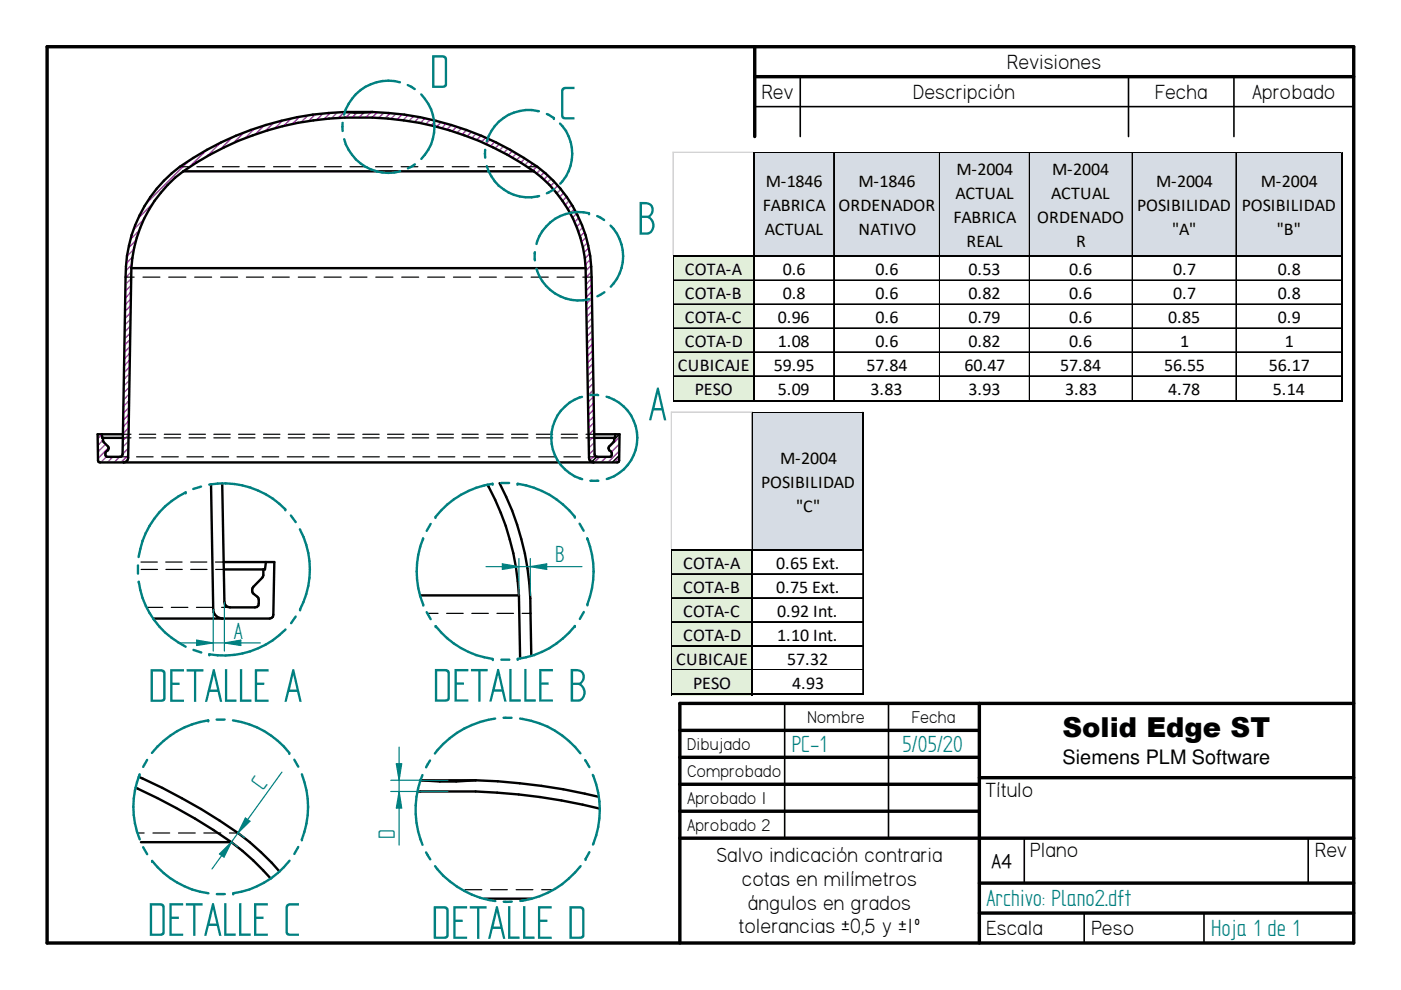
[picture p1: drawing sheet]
<svg xmlns="http://www.w3.org/2000/svg" width="297mm" height="210mm" viewBox="0 0 297 210" stroke-linecap="round" stroke-linejoin="round" font-family="sans-serif">
<g fill="none" stroke="#000" stroke-width=".72">
<path d="M10 9.9h277v190h-277zM160 9.9v19.1M160 16.3h127M144.1 154.9h63.5M207.6 149.1v50.8M287 149.1h-142.9v50.8M144.1 160.6h63.5M144.1 166.3h63.5M144.1 172h63.5M144.1 177.7h142.9M207.6 164.9h79.4M207.6 187.2h79.4"/>
<path d="M207.6 193.6h79.4"/>
</g>
<g fill="none" stroke="#000" stroke-width=".34">
<path d="M169.7 16.3v12.7M239.3 16.3v12.7M261.6 16.3v12.7M160 22.6h127M126.5 96.9l-1.1 1.1M131.3 96.6l-1.5 1.4M131.3 92.1l-1.1 1.1M166.4 149.1v28.6M188.4 149.1v28.6M217.2 177.8v9.4M277.4 177.8v9.4M229.9 193.6v6.3"/>
<path d="M255.3 193.6v6.3"/>
</g>
<g fill="none" stroke="#f0f" stroke-width=".34">
<path d="M40.2 34l-9.3 9.2M43.7 31.9l-3.6 3.5M46.6 30.4l-2.8 2.8M49.3 29.1l-2.5 2.5M51.7 28.2l-2.3 2.2M53.9 27.3l-2 2M56 26.6l-1.9 1.9M58 26l-1.7 1.8M59.9 25.5l-1.7 1.7M61.8 25.1l-1.6 1.6M63.5 24.8l-1.5 1.5M65.2 24.5l-1.4 1.5"/>
<path d="M66.9 24.3l-1.5 1.4M68.4 24.1l-1.3 1.3M70 23.9l-1.3 1.4M71.5 23.8l-1.2 1.3M73 23.7l-1.2 1.3M74.4 23.8l-1.1 1.1M75.7 23.9l-1 1M77.2 23.9l-1.1 1M78.7 23.7l-1.2 1.2M80 23.8l-1.1 1.1M81.4 23.9l-1.1 1.1M82.7 24l-1.1 1.1"/>
<path d="M84 24.1l-1.1 1.1M85.3 24.3l-1.1 1.1M86.5 24.4l-1.1 1.1M87.7 24.6l-1 1.1M88.9 24.8l-1 1.1M90.1 25.1l-1 1M91.3 25.4l-1 .9M92.4 25.6l-1 1M93.5 25.9l-1 1M94.6 26.2l-.9 1M95.7 26.5l-1 1M96.8 26.9l-1 .9"/>
<path d="M97.9 27.2l-1 1M98.9 27.6l-.9 .9M99.9 28l-.9 .9M101 28.4l-1 .9M101.9 28.8l-.9 .9M103 29.2l-1 .9M103.9 29.6l-.9 1M104.9 30.1l-.9 .9M105.8 30.6l-.9 .9M106.8 31l-.9 .9M107.7 31.5l-.9 .9M108.6 32l-.9 .9"/>
<path d="M109.5 32.6l-.9 .8M110.4 33.1l-.9 .9M111.2 33.6l-.8 .9M112.1 34.2l-.9 .8M113 34.7l-.9 .9M113.8 35.3l-.8 .9M114.6 35.9l-.8 .8M115.4 36.5l-.8 .9M116.2 37.2l-.9 .9M116.9 37.9l-.9 .8M117.6 38.6l-.9 .9M118.2 39.4l-.8 .8"/>
<path d="M27.9 57.6l-1.3 1.2M27.9 59.1l-1.3 1.2M27.9 56.1l-1.2 1.3M28.1 54.5l-1.3 1.4M28.4 52.8l-1.5 1.5M28.8 51l-1.6 1.6M29.5 48.9l-1.8 1.9M30.5 46.5l-2.2 2.2M32.3 43.2l-3 3.1M118.9 40.1l-.9 .9M119.5 40.9l-.8 .8M120.1 41.7l-.9 .9"/>
<path d="M120.7 42.5l-.9 .9M121.2 43.4l-.8 .9M121.7 44.3l-.8 .9M122.3 45.3l-.9 .8M122.7 46.2l-.9 .9M123.1 47.2l-.8 .9M123.6 48.2l-1 .9M123.9 49.2l-.9 1M124.2 50.3l-.9 1M124.6 51.4l-1 1M124.8 52.6l-1 1M125 53.8l-1 1"/>
<path d="M125.2 55l-1.1 1.1M125.3 56.3l-1.1 1.1M125.4 57.7l-1.2 1.1M125.4 59.1l-1.2 1.1M27.5 79.2l-1.3 1.2M27.5 76.3l-1.2 1.3M27.5 77.8l-1.2 1.2M27.6 74.9l-1.3 1.2M27.6 72l-1.2 1.2M27.6 73.4l-1.2 1.3M27.6 69.1l-1.1 1.3M27.6 70.6l-1.2 1.2"/>
<path d="M27.7 67.7l-1.2 1.2M27.7 64.8l-1.2 1.2M27.7 66.3l-1.2 1.2M27.8 61.9l-1.2 1.3M27.8 63.4l-1.3 1.2M27.8 60.5l-1.2 1.2M125.4 60.5l-1.2 1.1M125.5 61.8l-1.2 1.2M125.5 63.2l-1.2 1.2M125.5 64.6l-1.2 1.2M125.6 66l-1.2 1.2M125.6 67.4l-1.2 1.2"/>
<path d="M125.6 68.8l-1.2 1.2M125.6 70.2l-1.2 1.1M125.6 71.6l-1.1 1.1M125.6 72.9l-1.1 1.2M125.7 74.3l-1.2 1.2M125.7 75.7l-1.2 1.2M125.7 77.1l-1.2 1.2M125.8 78.5l-1.2 1.2M125.8 79.9l-1.2 1.2M21.6 92.2l-.9 .8M21.8 93.3l-1.1 1.1M22.4 94.2l-1.7 1.6"/>
<path d="M22.6 96.8l-1.2 1.2M23 95l-2.2 2.2M24 96.9l-1.2 1.1M25.4 96.9l-1.2 1.1M27.2 96.5l-1.6 1.5M27.2 93.6l-1.2 1.2M27.2 95l-1.2 1.3M27.3 92.2l-1.3 1.2M27.3 90.7l-1.2 1.2M27.3 89.3l-1.2 1.2M27.3 86.4l-1.2 1.2M27.3 87.8l-1.2 1.3"/>
<path d="M27.4 83.5l-1.2 1.3M27.4 85l-1.2 1.2M27.4 82.1l-1.2 1.2M27.5 80.6l-1.3 1.3M125.8 81.3l-1.2 1.2M125.8 82.7l-1.1 1.2M125.9 84.1l-1.2 1.2M125.9 85.5l-1.2 1.2M125.9 86.9l-1.2 1.1M125.9 88.3l-1.1 1.1M125.9 89.6l-1.1 1.2M126 92.4l-1.2 1.2"/>
<path d="M126 91l-1.2 1.2M126 93.8l-1.2 1.2M126.1 95.2l-1.2 1.2M126.1 96.5l-1.1 1.1M127.2 96.9l-1.2 1.1M128.6 96.9l-1.2 1.1M130.6 92.1l-.1 .1M131.3 97l-1 1M131.3 94.1l-1.7 1.7M131.3 95.6l-2.4 2.4M131.4 92.7l-2.4 2.3"/>
</g>
<circle cx="113.8" cy="35.3" r=".17" fill="#f0f"/>
<g fill="none" stroke="#000" stroke-width=".51">
<path d="M38.9 36.3h74.3M38.9 36.3a27.6 27.6 0 0 0-11 20.6M38.9 36.3a65 65 0 0 1 46.7-10.8 63.5 63.5 0 0 1 27.6 10.8M73.1 23.7h5.8M73.1 23.7a63.3 63.3 0 0 0-36.7 13 29 29 0 0 0-9.8 22.1l-.7 37.8-.5 .3-2.9-.1-.2-.7 .2-.3 .4-.3 .1-.5-1-1.3-.2-.9M73.1 23.7l2 .2 3.8-.2M78.9 23.7a63.3 63.3 0 0 1 36.8 13 29 29 0 0 1 9.7 22.1l.7 37.8 .6 .3 2.9-.1 .1-.7-.1-.3-.4-.3-.2-.5 1.1-1.3 .1-.9M113.2 36.3a27.4 27.4 0 0 1 11 20.6M27.9 56.9h96.3M27.9 56.9l-.7 40.2a.94 .94 0 0 1-1 .9M124.2 56.9l.7 40.2a.94 .94 0 0 0 1 .9M21.6 92.1l.1 .7h4.3"/>
<path d="M26.1 92.1h-5.4l.1 5.6 .1 .3h110.2l.2-.3 .1-5.6h-5.4M130.5 92.1l-.1 .7h-4.4M44.7 102.7l.5 26.5a1.97 1.97 0 0 0 2 1.9M47.1 102.5l.5 25.1a1.16 1.16 0 0 0 1.2 1.2l5.7-.1a1.75 1.75 0 0 0-.7-2.8 1.1 1.1 0 0 1-.1-1.5l2-2.1 .1-1.6M47.4 119.2h10.8l-.3 11.6-.7 .3h-24.7M56.4 119.2l-.2 1.5h-8.7"/>
</g>
<g fill="none" stroke="#000" stroke-width=".25">
<path d="M38.1 35.3h1.8M41.7 35.3h3.6M47.2 35.3h3.5M52.6 35.3h3.5M58 35.3h3.5M63.4 35.3h3.6M68.8 35.3h3.6M74.2 35.3h3.6M79.6 35.3h3.6M85 35.3h3.6M90.5 35.3h3.5M95.9 35.3h3.5"/>
<path d="M101.3 35.3h3.6M106.7 35.3h3.6M112.1 35.3h1.8M26.6 58.8h1.8M30.3 58.8h3.6M35.8 58.8h3.6M41.3 58.8h3.6M46.8 58.8h3.6M52.2 58.8h3.7M57.7 58.8h3.6M63.2 58.8h3.6M68.7 58.8h3.6"/>
<path d="M74.2 58.8h3.6M79.7 58.8h3.6M85.2 58.8h3.6M90.7 58.8h3.6M96.1 58.8h3.7M101.6 58.8h3.6M107.1 58.8h3.6M112.6 58.8h3.6M118.1 58.8h3.6M123.6 58.8h1.8M25.4 96.9h1.7M26 92.8h1.8"/>
<path d="M26.1 92.1h1.7M29 96.9h3.5M29.5 92.1h3.5M29.5 92.8h3.5M34.3 96.9h3.5M34.8 92.8h3.5M34.8 92.1h3.5M39.6 96.9h3.5M40.1 92.1h3.5M40.1 92.8h3.5M45 96.9h3.5M45.3 92.1h3.5"/>
<path d="M45.3 92.8h3.5M50.2 96.9h3.6M50.6 92.1h3.5M50.6 92.8h3.5M55.6 96.9h3.5M55.9 92.1h3.4M55.9 92.8h3.4M60.9 96.9h3.5M61.1 92.1h3.5M61.1 92.8h3.5M66.2 96.9h3.6M66.4 92.1h3.4"/>
<path d="M66.4 92.8h3.4M71.6 96.9h3.5M71.6 92.1h3.5M71.6 92.8h3.5M76.9 92.1h3.5M76.9 92.8h3.5M76.9 96.9h3.5M82.2 92.1h3.4M82.2 92.8h3.4M82.3 96.9h3.5M87.4 92.1h3.5M87.4 92.8h3.5"/>
<path d="M87.6 96.9h3.5M92.7 92.1h3.4M92.7 92.8h3.4M92.9 96.9h3.5M98 92.1h3.4M98 92.8h3.4M98.3 96.9h3.4M103.2 92.1h3.5M103.2 92.8h3.5M103.5 96.9h3.6M108.5 92.1h3.4M108.5 92.8h3.4"/>
<path d="M108.9 96.9h3.5M113.7 92.1h3.5M113.7 92.8h3.5M114.2 96.9h3.5M119 92.1h3.4M119 92.8h3.5M119.5 96.9h3.6M124.2 92.1h1.8M124.2 92.8h1.8M124.9 96.9h1.8M29.9 119.2h3.5M35.1 119.2h3.5"/>
<path d="M40.4 119.2h3.5M45.7 119.2h1.7M29.9 120.7h3.5M31.1 128.8h3.4M35.2 120.7h3.4M36.3 128.8h3.5M40.4 120.7h3.5M41.7 128.8h3.5M45.7 120.7h1.8M47 128.8h1.8"/>
</g>
<path d="M123.4 84.2a9.1 9.1 0 0 0-6.5 8.7 9.1 9.1 0 0 0 6.5 8.7M125.1 83.8h1.7M128.6 84.1a9.1 9.1 0 0 1 6.5 8.7 9.1 9.1 0 0 1-6.5 8.8M125.2 101.9h1.7M65.7 120.7a18.3 18.3 0 0 1-2.1 8.5" fill="none" stroke="#008080" stroke-width=".51"/>
<circle cx="63.6" cy="129.2" r=".25" fill="#008080"/>
<path d="M60.5 133.5a18.3 18.3 0 0 1-16.1 5.2M62.7 130.7l-1 1.4" fill="none" stroke="#008080" stroke-width=".51"/>
<circle cx="44.4" cy="138.7" r=".25" fill="#008080"/>
<path d="M29.4 123.4a18.2 18.2 0 0 0 10 13.7M41 137.8l1.7 .5" fill="none" stroke="#008080" stroke-width=".51"/>
<circle cx="29.4" cy="123.4" r=".25" fill="#008080"/>
<path d="M29.2 119.9v1.7M39.4 104.4a18.3 18.3 0 0 0-10 13.7" fill="none" stroke="#008080" stroke-width=".51"/>
<circle cx="39.4" cy="104.4" r=".25" fill="#008080"/>
<path d="M42.6 103.2l-1.6 .5M44.4 102.7a18.2 18.2 0 0 1 16.1 5.3" fill="none" stroke="#008080" stroke-width=".51"/>
<circle cx="60.5" cy="108" r=".25" fill="#008080"/>
<path d="M113.4 53.5v1.7M113.7 56.9a9.3 9.3 0 0 0 11.3 6.5M124.9 45.2a9.3 9.3 0 0 0-11.2 6.5M132.1 54.3a9.3 9.3 0 0 1-2.6 6.5M128.1 62l-1.4 .8M61.7 109.3l1 1.4M63.6 112.2a18.1 18.1 0 0 1 2.1 8.5" fill="none" stroke="#008080" stroke-width=".51"/>
<circle cx="124.9" cy="45.2" r=".25" fill="#008080"/>
<path d="M126.6 45.8l1.5 .9M129.5 47.8a9.3 9.3 0 0 1 2.6 6.5M125.9 121.2a19.7 19.7 0 0 1-1.4 6.9" fill="none" stroke="#008080" stroke-width=".51"/>
<path d="M90.6 130h2.3M94.7 130h3.5M100 130h3.5M105.4 130h3.5M110.7 130h1.8" fill="none" stroke="#000" stroke-width=".25"/>
<path d="M103.4 102.8a53.8 53.8 0 0 1 6.6 23.4M105.9 102.4a57.7 57.7 0 0 1 6.6 27.6l.1 9.1M89.1 126.2h20.9M110 126.2l.3 13.4" fill="none" stroke="#000" stroke-width=".51"/>
<circle cx="124.5" cy="128.1" r=".25" fill="#008080"/>
<path d="M123.8 129.8l-.9 1.4" fill="none" stroke="#008080" stroke-width=".51"/>
<circle cx="121.9" cy="132.7" r=".25" fill="#008080"/>
<path d="M121.9 132.8a18.5 18.5 0 0 1-12.1 6.9" fill="none" stroke="#008080" stroke-width=".51"/>
<circle cx="109.8" cy="139.7" r=".25" fill="#008080"/>
<path d="M106.3 139.9h1.7" fill="none" stroke="#008080" stroke-width=".51"/>
<circle cx="104.5" cy="139.7" r=".25" fill="#008080"/>
<path d="M92.4 132.8a18.6 18.6 0 0 0 12 6.9" fill="none" stroke="#008080" stroke-width=".51"/>
<circle cx="92.4" cy="132.8" r=".25" fill="#008080"/>
<path d="M90.5 129.8l.8 1.5" fill="none" stroke="#008080" stroke-width=".51"/>
<circle cx="89.7" cy="128.2" r=".25" fill="#008080"/>
<path d="M89.7 114.2a18.7 18.7 0 0 0 0 13.9" fill="none" stroke="#008080" stroke-width=".51"/>
<circle cx="89.7" cy="114.2" r=".25" fill="#008080"/>
<path d="M91.3 111.1l-.8 1.5" fill="none" stroke="#008080" stroke-width=".51"/>
<circle cx="92.3" cy="109.6" r=".25" fill="#008080"/>
<path d="M104.4 102.6a18.8 18.8 0 0 0-12 7" fill="none" stroke="#008080" stroke-width=".51"/>
<circle cx="104.4" cy="102.6" r=".25" fill="#008080"/>
<path d="M106.3 102.4h1.6" fill="none" stroke="#008080" stroke-width=".51"/>
<circle cx="109.7" cy="102.6" r=".25" fill="#008080"/>
<path d="M109.8 102.6a18.8 18.8 0 0 1 12.1 7" fill="none" stroke="#008080" stroke-width=".51"/>
<circle cx="121.9" cy="109.6" r=".25" fill="#008080"/>
<path d="M122.9 111l.8 1.5" fill="none" stroke="#008080" stroke-width=".51"/>
<circle cx="124.5" cy="114.1" r=".25" fill="#008080"/>
<path d="M102.9 31.7v1.7M103.2 35.2a9.2 9.2 0 0 0 11.1 6.4M114.3 23.6a9.2 9.2 0 0 0-11.1 6.4M115.9 24.2l1.5 .8M121.3 32.6a9.1 9.1 0 0 1-2.5 6.3M117.5 40.1l-1.6 .9M124.5 114.2a19.7 19.7 0 0 1 1.4 7" fill="none" stroke="#008080" stroke-width=".51"/>
<circle cx="117.4" cy="25" r=".25" fill="#008080"/>
<path d="M118.7 26.2a9.1 9.1 0 0 1 2.6 6.4M65.3 171.1a19.2 19.2 0 0 1-1.3 6.9" fill="none" stroke="#008080" stroke-width=".51"/>
<path d="M29.1 176.6h1.5M32.4 176.6h3.6M37.8 176.6h3.6M43.2 176.6h3.6M48.6 176.6h1.9" fill="none" stroke="#000" stroke-width=".25"/>
<path d="M28.7 167a128.6 128.6 0 0 1 20.4 11.6M29.4 164.7a119.6 119.6 0 0 1 23.6 13.9l4.6 4.3 1.7 1.9M29.9 178.6h19.2M49.1 178.6a53.4 53.4 0 0 1 8.3 7.7" fill="none" stroke="#000" stroke-width=".51"/>
<circle cx="64" cy="178" r=".25" fill="#008080"/>
<path d="M63.2 179.6l-.8 1.5M61.4 182.5a18.6 18.6 0 0 1-12 6.9" fill="none" stroke="#008080" stroke-width=".51"/>
<circle cx="49.4" cy="189.4" r=".25" fill="#008080"/>
<path d="M32.3 182.5a18.5 18.5 0 0 0 11.9 6.9M46 189.6h1.7" fill="none" stroke="#008080" stroke-width=".51"/>
<circle cx="32.3" cy="182.5" r=".25" fill="#008080"/>
<path d="M29.6 164.2a18.4 18.4 0 0 0 0 13.8M30.3 179.6l.9 1.5" fill="none" stroke="#008080" stroke-width=".51"/>
<circle cx="29.6" cy="164.2" r=".25" fill="#008080"/>
<path d="M44.2 152.7a18.6 18.6 0 0 0-12 6.9M31.2 161.1l-.9 1.5" fill="none" stroke="#008080" stroke-width=".51"/>
<circle cx="44.2" cy="152.7" r=".25" fill="#008080"/>
<path d="M45.9 152.6h1.7M49.4 152.7a18.3 18.3 0 0 1 11.9 6.9" fill="none" stroke="#008080" stroke-width=".51"/>
<circle cx="61.3" cy="159.6" r=".25" fill="#008080"/>
<path d="M84.8 17.4a9.7 9.7 0 0 0-11.9 6.9M86.4 18l1.5 .9M72.6 26v1.8M73 29.5a9.7 9.7 0 0 0 11.8 6.8M88 34.8l-1.5 .9M89.3 20a9.8 9.8 0 0 1 0 13.7M62.4 161.1l.8 1.5M64 164.2a19.2 19.2 0 0 1 1.3 6.9M127.2 171.7a19.4 19.4 0 0 1-1.5 7.4M125 180.7l-.8 1.4" fill="none" stroke="#008080" stroke-width=".51"/>
<path d="M98.6 188.6h3.5M104 188.6h3.6M109.4 188.6h3.6M114.8 188.6h2.5" fill="none" stroke="#000" stroke-width=".25"/>
<path d="M88.5 167.9a133.8 133.8 0 0 1 38.7 3.5M89.2 165.4h11.7l-4.2 .3h-3.4zM100.9 165.4a126.2 126.2 0 0 1 26.1 3.6M102.7 190.5h10" fill="none" stroke="#000" stroke-width=".51"/>
<circle cx="124.2" cy="182.1" r=".25" fill="#008080"/>
<path d="M105 152.4a19.3 19.3 0 0 0-12.8 7.4M106.8 152.2h1.7M110.3 152.4a19 19 0 0 1 12.8 7.3M89.6 164.3a19.4 19.4 0 0 0 0 14.8M91.2 161.2l-.9 1.5M124.1 161.2l.9 1.4M125.7 164.3a18.3 18.3 0 0 1 1.5 7.4M90.3 180.7l.9 1.5M92.2 183.6a19.4 19.4 0 0 0 12.8 7.5M106.8 191.2h1.7M123.1 183.6a19.1 19.1 0 0 1-12.8 7.4" fill="none" stroke="#008080" stroke-width=".51"/>
<path d="M41.7 135.7l3.5 .6-3.5 .6zM45.2 129.2v8.8M47.6 127.6v10.4" fill="none" stroke="#008080" stroke-width=".25"/>
<path d="M41.7 135.7l3.5 .6-3.5 .6z" fill="#008080"/>
<path d="M47.6 136.3l3.5-.6v1.2z" fill="none" stroke="#008080" stroke-width=".25"/>
<path d="M47.6 136.3l3.5-.6v1.2z" fill="#008080"/>
<path d="M106.5 119.5l3.5 .6-3.5 .6zM110 118.4v7.8M112.4 118.4v7.8M38.2 136.3h17" fill="none" stroke="#008080" stroke-width=".25"/>
<path d="M106.5 119.5l3.5 .6-3.5 .6z" fill="#008080"/>
<path d="M112.4 120.1l3.5-.6v1.2z" fill="none" stroke="#008080" stroke-width=".25"/>
<path d="M112.4 120.1l3.5-.6v1.2z" fill="#008080"/>
<path d="M103 120.1h20.4M49.1 178.6l1.4 1M50.5 176.6l1.4 1M52 173.4l1 .7-2.5 2.5z" fill="none" stroke="#008080" stroke-width=".25"/>
<path d="M52 173.4l1 .7-2.5 2.5z" fill="#008080"/>
<path d="M46.5 181.1l2.6-2.5-1.6 3.1z" fill="none" stroke="#008080" stroke-width=".25"/>
<path d="M46.5 181.1l2.6-2.5-1.6 3.1z" fill="#008080"/>
<path d="M59.8 163.7l-14.8 20.5M82.8 167.8h12.2M82.8 165.4h12.2M84.6 167.8l.6 3.5h-1.2z" fill="none" stroke="#008080" stroke-width=".25"/>
<path d="M84.6 167.8l.6 3.5h-1.2z" fill="#008080"/>
<path d="M84 161.9h1.2l-.6 3.5z" fill="none" stroke="#008080" stroke-width=".25"/>
<path d="M84 161.9h1.2l-.6 3.5z" fill="#008080"/>
<path d="M84.6 158.4v20.8" fill="none" stroke="#008080" stroke-width=".25"/>
<path d="M159.8 32.5h124.9v22h-124.9z" fill="#d6dce4"/>
<path d="M142.9 54.3h17.1v30.9h-17.1z" fill="#e2efda"/>
<path d="M142.7 32.4h16.9M142.8 32.3v21.8M159.6 32.3h-16.9v21.8M159.8 32.2v.1M176.7 32.2v.1M199.2 32.2v.1M218.2 32.2v.1M240 32.2v.1M262 32.2v.1M284.5 32.2v.1" fill="none" stroke="#d4d4d4" stroke-width=".21"/>
<g fill="none" stroke="#000" stroke-width=".21">
<path d="M160 32.4h124.7M176.7 32.5v21.6M176.8 32.5v21.6M199.2 32.5v21.6M199.3 32.5v21.6M218.2 32.5v21.6M218.3 32.5v21.6M240 32.5v21.6M240.1 32.5v21.6M262 32.5v21.6M262.1 32.5v21.6M142.8 54.1v31.1"/>
<path d="M142.9 59.4h16.7M142.9 59.5h16.7M160 59.4h124.3M160 59.5h124.3M176.7 54.5v30.3M176.8 54.5v30.3M199.2 54.5v30.3M199.3 54.5v30.3M218.2 54.5v30.3M218.3 54.5v30.3M240 54.5v30.3M240.1 54.5v30.3"/>
<path d="M262 54.5v30.3M262.1 54.5v30.3M142.9 64.4h16.7M142.9 64.5h16.7M142.9 69.5h16.7M142.9 69.6h16.7M142.9 74.6h16.7M142.9 74.7h16.7M142.9 79.7h16.7M142.9 79.8h16.7M160 64.4h124.3M160 64.5h124.3"/>
<path d="M160 69.5h124.3M160 69.6h124.3M160 74.6h124.3M160 74.7h124.3M160 79.7h124.3M160 79.8h124.3"/>
</g>
<path d="M159.8 32.3v52.9M284.5 32.5v52.7M142.9 54.3h141.8M142.9 85h141.8" fill="none" stroke="#000" stroke-width=".42"/>
<path d="M159.5 87.5h23.7v29.3h-23.7z" fill="#d6dce4"/>
<path d="M142.5 116.5h17.2v30.9h-17.2z" fill="#e2efda"/>
<path d="M142.3 87.4h17.2M142.4 87.3v29M159.5 87.3h-17.2v29M182.9 87.3h.1" fill="none" stroke="#d4d4d4" stroke-width=".21"/>
<g fill="none" stroke="#000" stroke-width=".21">
<path d="M159.5 87.5v28.8M159.5 87.4h23.7M159.6 87.5v28.8M142.4 116.3v31.1M182.9 116.8v30.2M183.1 116.8v30.2M142.5 121.6h16.8M142.5 121.7h16.8M142.5 126.7h16.8M142.5 126.8h16.8M142.5 131.8h16.8M142.5 131.9h16.8"/>
<path d="M142.5 136.9h16.8M142.5 137h16.8M159.7 121.6h23.5M159.7 121.7h23.5M159.7 126.7h23.5M159.7 126.8h23.5M159.7 131.8h23.5M159.7 131.9h23.5M159.7 136.9h23.5M159.7 137h23.5M142.5 141.9h16.8M142.5 142h16.8"/>
<path d="M159.7 141.9h23.5M159.7 142h23.5"/>
</g>
<path d="M183 87.5v29.3M142.5 116.5h40.7M159.5 116.8v30.6M142.5 147.2h40.7" fill="none" stroke="#000" stroke-width=".42"/>
<g font-size="11.3" fill="#008080">
<text x="91.1" y="18.6">D</text>
<text x="118.4" y="25.3">C</text>
<text x="135.1" y="49.7">B</text>
<text x="137.5" y="89.1">A</text>
<text x="31.4" y="148.8">DETALLE A</text>
<text x="91.7" y="148.8">DETALLE B</text>
<text x="31.2" y="198.4">DETALLE C</text>
<text x="91.4" y="199.1">DETALLE D</text>
</g>
<text font-size="5.8" x="225.3" y="156.3">Solid Edge ST</text>
<g font-size="5.6" fill="#008080">
<text x="117.7" y="119.3">B</text>
<text x="49.6" y="135.4">A</text>
<text x="167.9" y="159.5">PC-1</text>
<text x="191.3" y="159.4">5/05/20</text>
<text x="55.8" y="167.7" transform="rotate(-54 55.8 167.7)">C</text>
<text x="83.7" y="178" transform="rotate(-90 83.7 178)">D</text>
<text x="209.2" y="192.2">Archivo: Plano2.dft</text>
<text x="256.8" y="198.5">Hoja 1 de 1</text>
</g>
<g font-size="4.9">
<text x="213.6" y="14.6">Revisiones</text>
<text x="161.5" y="21">Rev</text>
<text x="193.6" y="21">Descripción</text>
<text x="244.9" y="21">Fecha</text>
<text x="265.5" y="21">Aprobado</text>
<text x="208.9" y="168.9">Título</text>
<text x="151.9" y="182.8">Salvo indicación contraria</text>
<text x="218.4" y="181.7">Plano</text>
<text x="278.8" y="181.7">Rev</text>
<text x="157.3" y="187.8">cotas en milímetros</text>
<text x="156.6" y="197.9">tolerancias ±0,5 y ±1º</text>
<text x="158.6" y="192.9">ángulos en grados</text>
<text x="209.2" y="198.3">Escala</text>
<text x="231.4" y="198.3">Peso</text>
</g>
<text font-size="4.7" x="210.2" y="184">A4</text>
<text font-size="4.2" x="225.3" y="161.9">Siemens PLM Software</text>
<g font-size="4.1">
<text x="171.2" y="153.2">Nombre</text>
<text x="193.3" y="153.2">Fecha</text>
<text x="145.7" y="159">Dibujado</text>
<text x="145.7" y="164.7">Comprobado</text>
<text x="145.7" y="170.4">Aprobado 1</text>
<text x="145.7" y="176.1">Aprobado 2</text>
</g>
<g font-size="3.8">
<text x="162.3" y="39.7">M-1846</text>
<text x="182" y="39.7">M-1846</text>
<text x="202.8" y="37.2">M-2004</text>
<text x="223.1" y="37.2">M-2004</text>
<text x="245.1" y="39.7">M-2004</text>
<text x="267.3" y="39.7">M-2004</text>
<text x="161.7" y="44.8">FABRICA</text>
<text x="177.8" y="44.8">ORDENADOR</text>
<text x="202.1" y="47.3">FABRICA</text>
<text x="202.6" y="42.2">ACTUAL</text>
<text x="219.9" y="47.3">ORDENADO</text>
<text x="222.9" y="42.2">ACTUAL</text>
<text x="241.1" y="44.8">POSIBILIDAD</text>
<text x="263.3" y="44.8">POSIBILIDAD</text>
<text x="162.1" y="49.9">ACTUAL</text>
<text x="182" y="49.9">NATIVO</text>
<text x="204.9" y="52.4">REAL</text>
<text x="228.2" y="52.4">R</text>
<text x="248.5" y="49.9">&quot;A&quot;</text>
<text x="270.7" y="49.9">&quot;B&quot;</text>
<text x="145.2" y="58.3">COTA-A</text>
<text x="165.9" y="58.3">0.6</text>
<text x="185.6" y="58.3">0.6</text>
<text x="205.3" y="58.3">0.53</text>
<text x="226.7" y="58.3">0.6</text>
<text x="248.7" y="58.3">0.7</text>
<text x="270.9" y="58.3">0.8</text>
<text x="145.2" y="63.4">COTA-B</text>
<text x="165.9" y="63.4">0.8</text>
<text x="185.6" y="63.4">0.6</text>
<text x="205.3" y="63.4">0.82</text>
<text x="226.7" y="63.4">0.6</text>
<text x="248.7" y="63.4">0.7</text>
<text x="270.9" y="63.4">0.8</text>
<text x="145.2" y="68.5">COTA-C</text>
<text x="164.9" y="68.5">0.96</text>
<text x="185.6" y="68.5">0.6</text>
<text x="205.3" y="68.5">0.79</text>
<text x="226.7" y="68.5">0.6</text>
<text x="247.6" y="68.5">0.85</text>
<text x="270.9" y="68.5">0.9</text>
<text x="145.2" y="73.6">COTA-D</text>
<text x="164.9" y="73.6">1.08</text>
<text x="185.6" y="73.6">0.6</text>
<text x="205.3" y="73.6">0.82</text>
<text x="226.7" y="73.6">0.6</text>
<text x="250.2" y="73.6">1</text>
<text x="272.4" y="73.6">1</text>
<text x="143.7" y="78.7">CUBICAJE</text>
<text x="147.3" y="83.7">PESO</text>
<text x="164" y="78.7">59.95</text>
<text x="164.9" y="83.7">5.09</text>
<text x="183.7" y="78.7">57.84</text>
<text x="184.6" y="83.7">3.83</text>
<text x="204.5" y="78.7">60.47</text>
<text x="205.3" y="83.7">3.93</text>
<text x="224.8" y="78.7">57.84</text>
<text x="225.8" y="83.7">3.83</text>
<text x="246.8" y="78.7">56.55</text>
<text x="247.6" y="83.7">4.78</text>
<text x="269" y="78.7">56.17</text>
<text x="269.9" y="83.7">5.14</text>
<text x="165.4" y="98.4">M-2004</text>
<text x="161.4" y="103.5">POSIBILIDAD</text>
<text x="168.8" y="108.5">&quot;C&quot;</text>
<text x="144.9" y="120.6">COTA-A</text>
<text x="144.9" y="125.7">COTA-B</text>
<text x="164.5" y="120.6">0.65 Ext.</text>
<text x="164.5" y="125.7">0.75 Ext.</text>
<text x="144.9" y="130.8">COTA-C</text>
<text x="164.8" y="130.8">0.92 Int.</text>
<text x="144.9" y="135.8">COTA-D</text>
<text x="164.8" y="135.8">1.10 Int.</text>
<text x="143.4" y="140.9">CUBICAJE</text>
<text x="166.9" y="140.9">57.32</text>
<text x="147" y="146">PESO</text>
<text x="167.9" y="146">4.93</text>
</g>
</svg>
